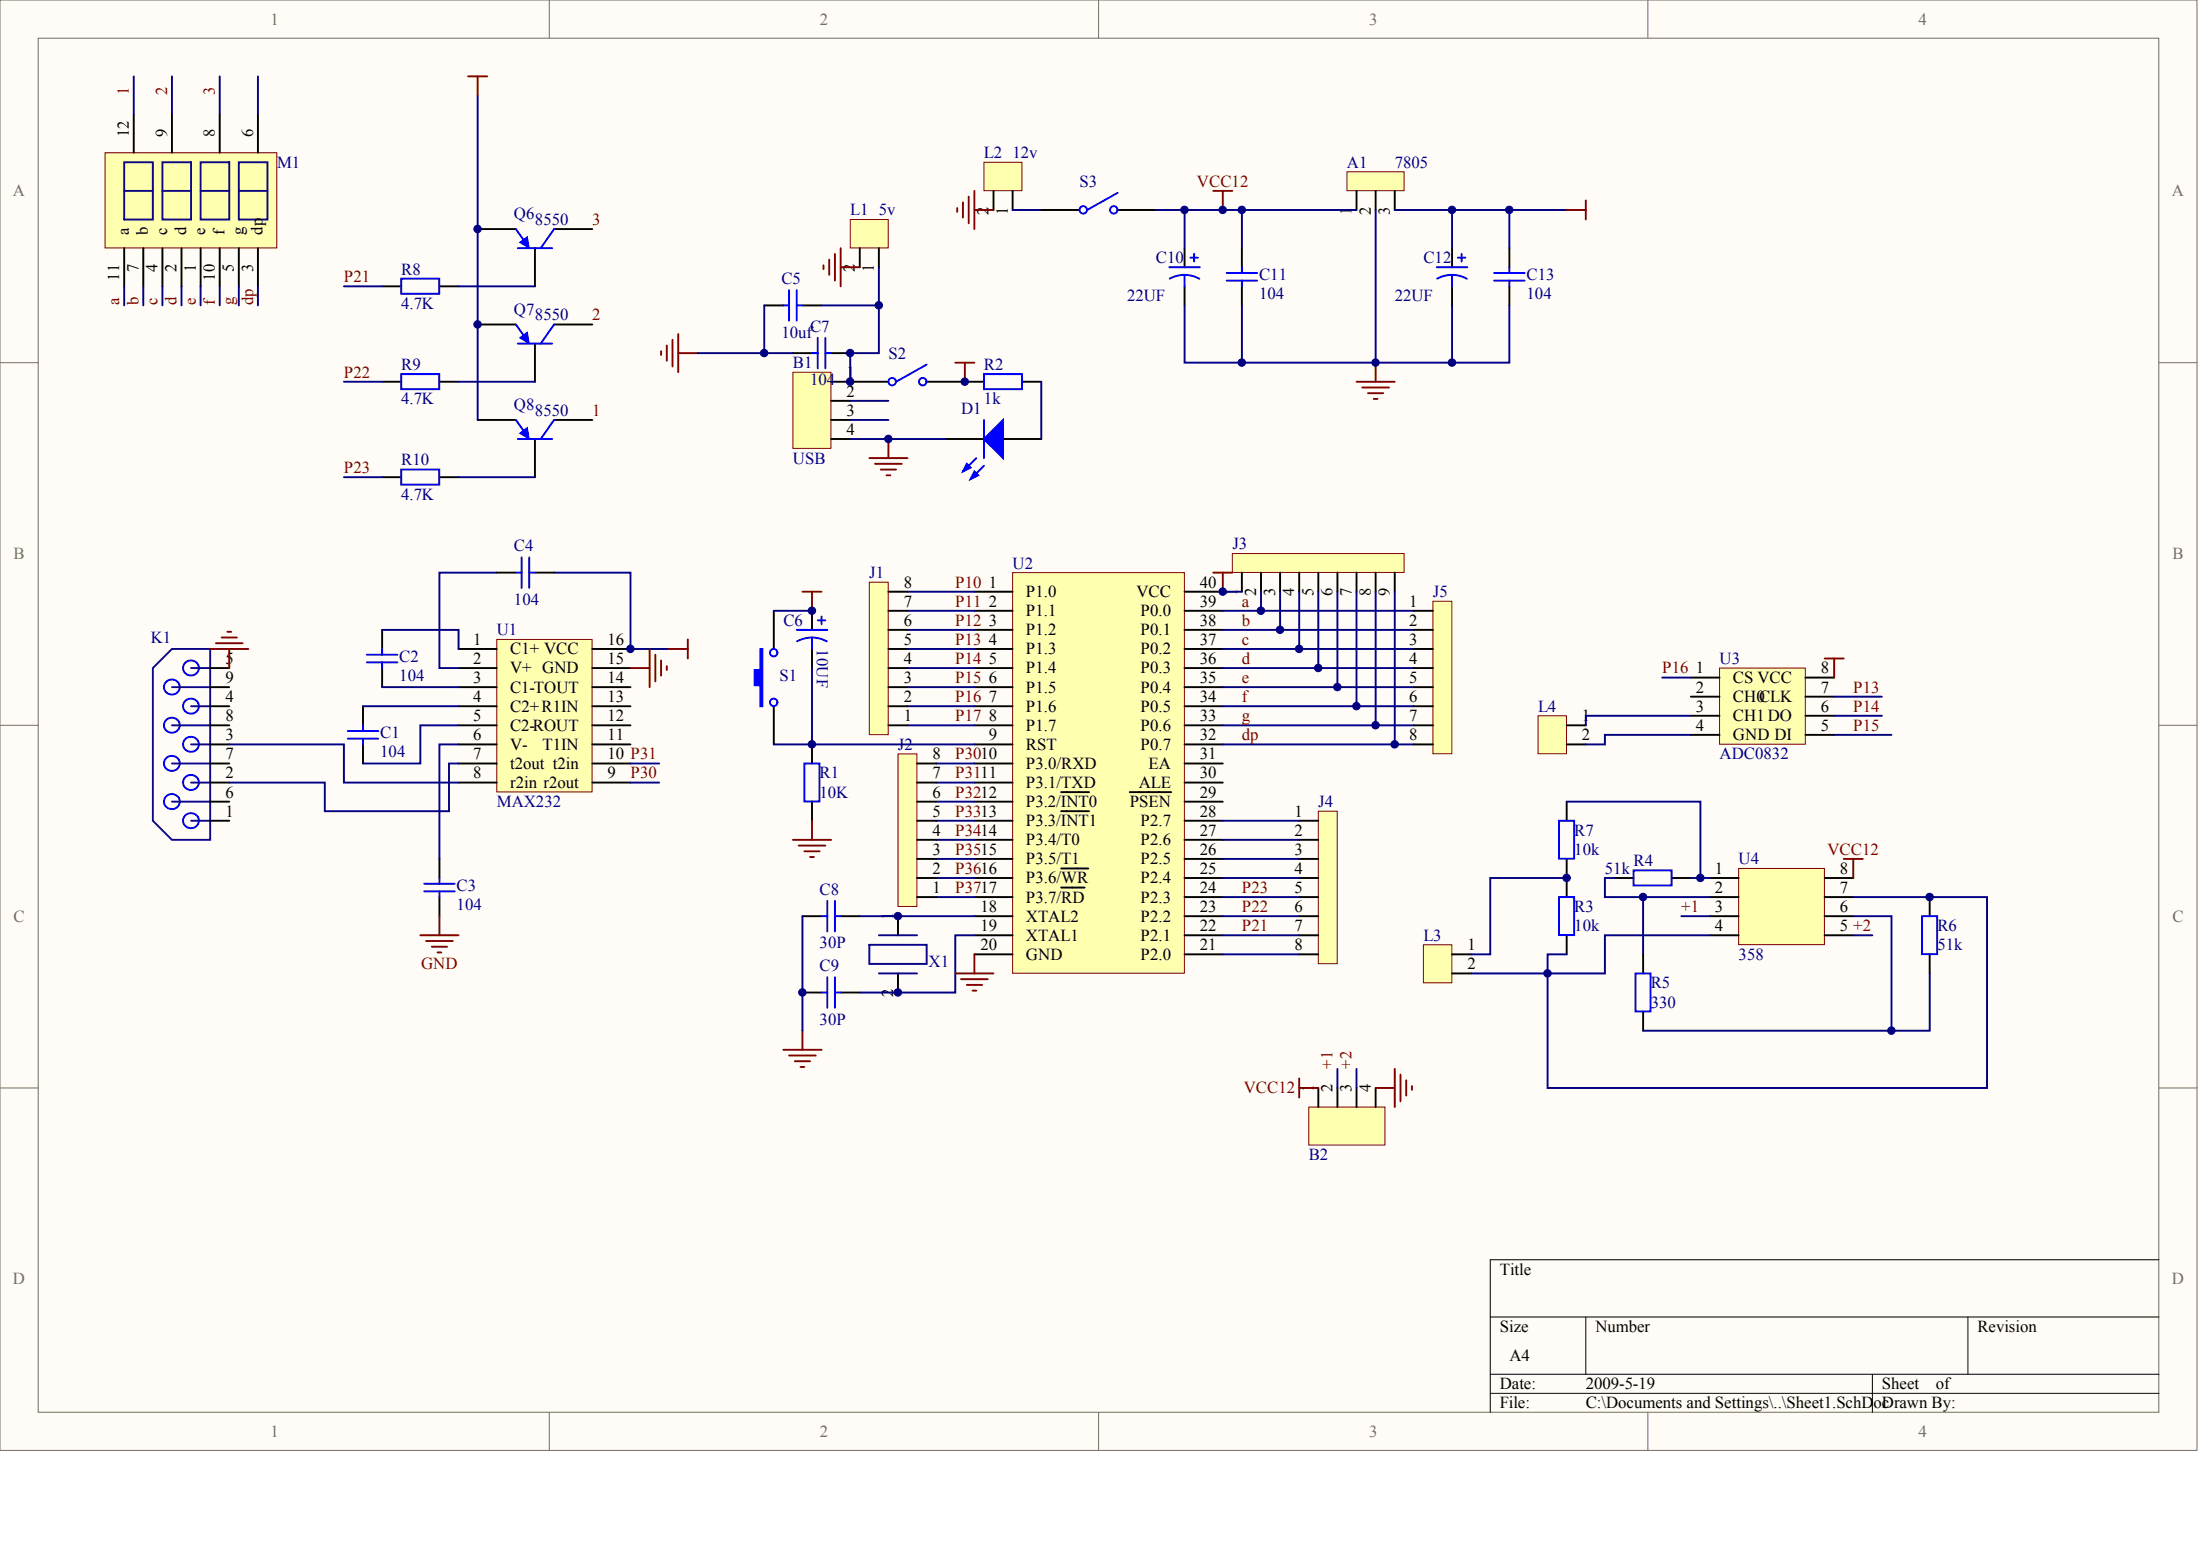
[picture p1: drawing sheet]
<svg xmlns="http://www.w3.org/2000/svg" width="840mm" height="594mm" viewBox="0 0 840 594" stroke-linecap="round" stroke-linejoin="round" font-family="sans-serif">
<g fill="#fffcf8" stroke="#716f64" stroke-width=".38">
<path d="M0 0h838.5v553.4h-838.5z"/>
<path d="M14.6 14.6h809.3v524.2h-809.3z"/>
</g>
<path d="M209.6 0v14.6M419.3 0v14.6M628.9 0v14.6M0 138.4h14.6M824 138.4h14.5M0 276.7h14.6M824 276.7h14.5M0 415.1h14.6M824 415.1h14.5M209.6 538.9v14.6M419.3 538.9v14.6M628.9 538.9v14.6" fill="none" stroke="#716f64" stroke-width=".38"/>
<path d="M824 480.7h-255.3v58.2M568.7 502.5h255.3M605.2 502.5v21.9M751 502.5v21.9M568.7 524.4h255.3M568.7 531.6h255.3M714.6 524.4v14.5" fill="none" stroke="#000" stroke-width=".38"/>
<path d="M75.6 253.5a3 3 0 0 0-4.8-.8 3 3 0 0 0 .6 4.8 3 3 0 0 0 4.4-2l-.2-1.8M68.3 275.4a3 3 0 0 0-4.8-.8 3 3 0 0 0 .6 4.8 3 3 0 0 0 4.4-2l-.2-1.9M68.3 260.8a3 3 0 0 0-4.8-.8 3 3 0 0 0 .6 4.8 3 3 0 0 0 4.4-2l-.2-1.8M75.6 268.1a3 3 0 0 0-4.8-.8 3 3 0 0 0 .6 4.8 3 3 0 0 0 4.4-2l-.2-1.9M68.3 290a3 3 0 0 0-4.8-.9 3 3 0 0 0 .6 4.9 3 3 0 0 0 4.4-2.1l-.2-1.8M75.6 282.7a3 3 0 0 0-4.8-.8 3 3 0 0 0 .6 4.8 3 3 0 0 0 4.4-2.1l-.2-1.8M75.6 297.2a3 3 0 0 0-4.8-.8 3 3 0 0 0 .6 4.8 3 3 0 0 0 4.4-2l-.2-1.8M68.3 304.5a3 3 0 0 0-4.8-.8 3 3 0 0 0 .6 4.8 3 3 0 0 0 4.4-2l-.2-1.8M75.6 311.8a3 3 0 0 0-4.8-.8 3 3 0 0 0 .6 4.8 3 3 0 0 0 4.4-2l-.2-1.9" fill="none" stroke="#00f" stroke-width=".73"/>
<path d="M58.3 254.9l7.3-7.3h14.6v72.8h-14.6l-7.3-7.2zM72.9 254.9h7.3M65.6 262.2h14.6M65.6 276.7h14.6M72.9 269.5h7.3M65.6 291.3h14.6M72.9 284h7.3M72.9 298.6h7.3M65.6 305.9h14.6M72.9 313.2h7.3" fill="none" stroke="#0c0087" stroke-width=".73"/>
<path d="M80.2 254.9h7.3M80.2 269.5h7.3M80.2 276.7h7.3M80.2 262.2h7.3M80.2 298.6h7.3M80.2 284h7.3M80.2 291.3h7.3M80.2 313.2h7.3M80.2 305.9h7.3" fill="none" stroke="#000" stroke-width=".73"/>
<path d="M189.6 244h36.4v58.2h-36.4z" fill="#ffffb0" stroke="#800000" stroke-width=".38"/>
<g fill="none" stroke="#000" stroke-width=".73">
<path d="M189.6 218.5h7.3M204.2 218.5h7.3M145.8 240.3v7.3M145.8 254.9v7.3M175 247.6h14.6M175 254.9h14.6M226 247.6h14.6M226 254.9h14.6M138.5 269.5v7.2M175 262.2h14.6M175 269.5h14.6M175 276.7h14.6"/>
<path d="M226 262.2h14.6M226 269.5h14.6M226 276.7h14.6M138.5 284v7.3M175 284h14.6M175 291.3h14.6M175 298.6h14.6M226 284h14.6M226 291.3h14.6M226 298.6h14.6M167.7 327.7v7.3M167.7 342.3v7.3"/>
</g>
<g fill="none" stroke="#00f" stroke-width=".73">
<path d="M196.9 218.5h2.2M199.1 212.7v11.6M202 212.7v11.6M202 218.5h2.2M140 252.7h11.7M140 249.8h11.7M145.8 247.6v2.2M145.8 252.7v2.2M132.7 278.9h11.7M138.5 276.7v2.2M132.7 281.8h11.7M138.5 281.8v2.2"/>
<path d="M161.9 337.2h11.6M167.7 335v2.2M161.9 340.1h11.6M167.7 340.1v2.2"/>
</g>
<path d="M189.6 218.5h-21.9v36.4h7.3M211.5 218.5h29.1v29.1h14.6M145.8 240.3h29.2v7.3M138.5 269.5h36.5M145.8 262.2h29.2M175 276.7h-14.6v14.6h-21.9M87.5 284h43.7v14.6h43.8M175 284h-7.3v43.7M175 291.3h-3.6v18.2h-47.4v-10.9h-36.5M240.6 291.3h11M240.6 298.6h11" fill="none" stroke="#000080" stroke-width=".73"/>
<g fill="none" stroke="#800000" stroke-width=".73">
<path d="M80.2 247.6h14.6M82.4 245.4h10.2M84.6 243.2h5.8M86.8 241.1h1.4M87.5 247.6v7.3M240.6 254.9h7.3M247.9 247.6v14.6M250.1 249.8v10.2M252.3 252v5.8M254.5 254.2v1.4M255.2 247.6h7.3M262.5 244v7.3"/>
<path d="M160.4 356.9h14.6M162.6 359h10.2M167.7 349.6v7.3M164.8 361.2h5.8M167 363.4h1.4"/>
</g>
<path d="M386.5 218.5h65.5v152.8h-65.5z" fill="#ffffb0" stroke="#800000" stroke-width=".38"/>
<g fill="none" stroke="#000" stroke-width=".73">
<path d="M295.3 233.1v14.5M309.9 233.1v7.2M371.9 225.8h14.6M371.9 233.1h14.6M452.1 225.8h14.6M452.1 233.1h14.6M309.9 247.6v7.3M371.9 240.3h14.6M371.9 247.6h14.6M371.9 254.9h14.6M452.1 240.3h14.6M452.1 247.6h14.6"/>
<path d="M452.1 254.9h14.6M295.3 269.5v14.5M371.9 262.2h14.6M371.9 269.5h14.6M371.9 276.7h14.6M452.1 262.2h14.6M452.1 269.5h14.6M452.1 276.7h14.6M309.9 284v7.3M371.9 284h14.6M371.9 291.3h14.6M371.9 298.6h14.6"/>
<path d="M452.1 284h14.6M452.1 291.3h14.6M452.1 298.6h14.6M309.9 305.9v7.3M371.9 305.9h14.6M371.9 313.2h14.6M405 302.2h10.6M405 309.5h10.6M431.2 302.2h15.8M452.1 305.9h14.6M452.1 313.2h14.6M371.9 320.4h14.6"/>
<path d="M371.9 327.7h14.6M371.9 335h14.6M405 331.4h10.3M405 338.7h8.9M452.1 320.4h14.6M452.1 327.7h14.6M452.1 335h14.6M306.2 349.6h7.3M320.8 349.6h7.3M342.7 349.6v7.3M371.9 342.3h14.6M371.9 349.6h14.6"/>
<path d="M371.9 356.9h14.6M452.1 342.3h14.6M452.1 349.6h14.6M452.1 356.9h14.6M306.2 378.7h7.3M320.8 378.7h7.3M342.7 371.4v7.3M371.9 364.1h14.6M452.1 364.1h14.6"/>
</g>
<path d="M335.4 356.9h14.6M331.8 360.5h21.8v7.3h-21.8zM335.4 371.4h14.6" fill="none" stroke="#0c0087" stroke-width=".73"/>
<g fill="none" stroke="#00f" stroke-width=".73">
<path d="M312.1 236.7h2.9M313.5 235.2v3M304.1 240.3h11.6M309.9 243.2a11.6 11.6 0 0 1 5.7 1.5M309.9 243.2a11.6 11.6 0 0 0-5.7 1.5M309.9 243.2v4.4M307 291.3h5.7v14.5h-5.7zM313.5 349.6h2.2M315.7 343.7v11.7M318.6 343.7v11.7M318.6 349.6h2.2M313.5 378.7h2.2"/>
<path d="M315.7 372.9v11.6M318.6 372.9v11.6M318.6 378.7h2.2"/>
<circle cx="295.3" cy="249" r="1.42"/>
<circle cx="295.3" cy="268" r="1.42"/>
</g>
<path d="M295.3 233.1h14.6M309.9 254.9v29.1h-14.6M306.2 349.6v43.7M328.1 349.6h43.8M371.9 356.9h-7.3v21.8h-36.5" fill="none" stroke="#000080" stroke-width=".73"/>
<g fill="none" stroke="#800000" stroke-width=".73">
<path d="M463 218.5h7.3M466.7 218.5v7.3M306.2 225.8h7.3M309.9 225.8v7.3M309.9 313.2v7.2M302.6 320.4h14.6M304.8 322.6h10.2M307 324.8h5.8M309.2 327h1.4M364.6 371.4h14.6M366.8 373.6h10.2M369 375.8h5.8"/>
<path d="M371.1 378h1.5M371.9 364.1v7.3M306.2 393.3v7.3M299 400.6h14.5M301.1 402.7h10.3M303.3 404.9h5.9M305.5 407.1h1.5"/>
</g>
<path d="M290.2 247.6h.7v21.9h-.7v-8h-2.2v-5.9h2.2z" fill-rule="evenodd" fill="#00f" stroke="#00f" stroke-width=".73"/>
<path d="M470.3 211.2h65.6v7.2h-65.6z" fill="#ffffb0" stroke="#800000" stroke-width=".38"/>
<path d="M474 218.5v7.3M481.2 218.5v7.3M488.5 218.5v7.3M495.8 218.5v7.3M503.1 218.5v7.3M510.4 218.5v7.3M517.7 218.5v7.3M525 218.5v7.3M532.3 218.5v7.3" fill="none" stroke="#000" stroke-width=".73"/>
<g fill="none" stroke="#000080" stroke-width=".73">
<path d="M346.4 233.1h25.5M346.4 225.8h25.5M466.7 233.1h72.9M346.4 240.3h25.5M346.4 247.6h25.5M346.4 254.9h25.5M466.7 240.3h72.9M466.7 247.6h72.9M466.7 254.9h72.9M346.4 262.2h25.5M346.4 269.5h25.5M346.4 276.7h25.5"/>
<path d="M466.7 262.2h72.9M466.7 269.5h72.9M466.7 276.7h72.9M357.3 291.3h14.6M357.3 298.6h14.6M466.7 284h72.9M357.3 305.9h14.6M357.3 313.2h14.6M357.3 320.4h14.6M357.3 327.7h14.6M357.3 335h14.6M357.3 342.3h14.6"/>
</g>
<path d="M546.9 229.4h7.2v58.2h-7.2z" fill="#ffffb0" stroke="#800000" stroke-width=".38"/>
<path d="M539.6 233.1h7.3M539.6 240.3h7.3M539.6 247.6h7.3M539.6 254.9h7.3M539.6 262.2h7.3M539.6 269.5h7.3M539.6 276.7h7.3M539.6 284h7.3" fill="none" stroke="#000" stroke-width=".73"/>
<path d="M466.7 225.8h7.3M481.2 225.8v7.3M488.5 225.8v14.5M495.8 225.8v21.8M503.1 225.8v29.1M510.4 225.8v36.4M517.7 225.8v43.7M525 225.8v50.9M532.3 225.8v58.2" fill="none" stroke="#000080" stroke-width=".73"/>
<path d="M503.1 309.5h7.2v58.2h-7.2z" fill="#ffffb0" stroke="#800000" stroke-width=".38"/>
<path d="M495.8 313.2h7.3M495.8 320.4h7.3M495.8 327.7h7.3M495.8 335h7.3M495.8 342.3h7.3M495.8 349.6h7.3M495.8 356.9h7.3M495.8 364.1h7.3" fill="none" stroke="#000" stroke-width=".73"/>
<path d="M331.8 222.1h7.2v58.2h-7.2z" fill="#ffffb0" stroke="#800000" stroke-width=".38"/>
<path d="M339.1 233.1h7.3M339.1 225.8h7.3M339.1 254.9h7.3M339.1 247.6h7.3M339.1 240.3h7.3M339.1 276.7h7.3M339.1 269.5h7.3M339.1 262.2h7.3" fill="none" stroke="#000" stroke-width=".73"/>
<path d="M342.7 287.7h7.2v58.2h-7.2z" fill="#ffffb0" stroke="#800000" stroke-width=".38"/>
<path d="M350 298.6h7.3M350 291.3h7.3M350 313.2h7.3M350 305.9h7.3M350 335h7.3M350 327.7h7.3M350 320.4h7.3M350 342.3h7.3" fill="none" stroke="#000" stroke-width=".73"/>
<path d="M309.9 284h62M466.7 313.2h29.1M466.7 335h29.1M466.7 327.7h29.1M466.7 320.4h29.1M466.7 356.9h29.1M466.7 349.6h29.1M466.7 342.3h29.1M466.7 364.1h29.1" fill="none" stroke="#000080" stroke-width=".73"/>
<path d="M302.6 142h14.5v29.1h-14.5z" fill="#ffffb0" stroke="#800000" stroke-width=".38"/>
<path d="M302.6 134.7h7.3M317.2 134.7h7.3M317.2 145.7h21.9M317.2 152.9h7.3M353.6 145.7h21.9M390.1 145.7h7.3M317.2 160.2h7.3M317.2 167.5h7.3M360.9 167.5h14.6M382.8 167.5h14.6" fill="none" stroke="#000" stroke-width=".73"/>
<g fill="#00f" stroke="#00f" stroke-width=".73">
<path d="M375.5 167.5l7.3-7.3v14.6z"/>
<path d="M369 177l1.4 1.4-2.9 1.5z"/>
<path d="M371.9 179.9l1.4 1.4-2.9 1.5z"/>
</g>
<g fill="none" stroke="#00f" stroke-width=".73">
<path d="M309.9 134.7h2.2M312.1 128.9v11.7M315 128.9v11.7M315 134.7h2.2M353.6 139.1l-11.6 6.6M375.5 142.7h14.5v5.8h-14.5zM372.6 174.8l-5.1 5.1M375.5 177.7l-5.1 5.1M375.5 160.2v14.6"/>
<circle cx="340.5" cy="145.6" r="1.42"/>
<circle cx="352.2" cy="145.6" r="1.42"/>
</g>
<path d="M324.5 152.9h14.6M397.4 145.7v21.8M324.5 167.5h36.4M324.5 160.2h14.6" fill="none" stroke="#000080" stroke-width=".73"/>
<path d="M252.3 134v1.5M254.5 131.8v5.9M256.7 129.6v10.2M258.9 127.5v14.5M258.9 134.7h7.2M364.6 138.4h7.3M368.2 138.4v7.3M331.8 174.8h14.6M334 177h10.2M336.1 179.2h5.9M339.1 167.5v7.3M338.3 181.3h1.5" fill="none" stroke="#800000" stroke-width=".73"/>
<path d="M324.5 83.8h14.5v10.8h-14.5z" fill="#ffffb0" stroke="#800000" stroke-width=".38"/>
<path d="M328.1 94.7v7.3M335.4 94.7v7.3M291.7 116.5h7.3M306.2 116.5h7.3" fill="none" stroke="#000" stroke-width=".73"/>
<path d="M291.7 116.5v18.2M313.5 116.5h21.9M335.4 102v32.7h-10.9v11M266.1 134.7h36.5" fill="none" stroke="#000080" stroke-width=".73"/>
<path d="M316.5 99.1v5.8M318.6 96.9v10.2M320.8 94.7v14.5M314.3 101.2v1.5M320.8 102h7.3" fill="none" stroke="#800000" stroke-width=".73"/>
<path d="M299 116.5h2.1M301.1 110.7v11.7M304.1 110.7v11.7M304.1 116.5h2.1" fill="none" stroke="#00f" stroke-width=".73"/>
<path d="M656.2 254.9h32.8v29.1h-32.8z" fill="#ffffb0" stroke="#800000" stroke-width=".38"/>
<path d="M645.3 258.5h10.9M689.1 258.5h10.9M645.3 265.8h10.9M645.3 273.1h10.9M689.1 265.8h10.9M689.1 273.1h10.9M645.3 280.4h10.9M689.1 280.4h10.9" fill="none" stroke="#000" stroke-width=".73"/>
<path d="M696.4 251.3h7.2M700 251.3v7.2" fill="none" stroke="#800000" stroke-width=".73"/>
<path d="M634.4 258.5h10.9M700 273.1h18.2M700 265.8h18.2M700 280.4h21.9" fill="none" stroke="#000080" stroke-width=".73"/>
<path d="M663.5 331.4h32.8v29h-32.8z" fill="#ffffb0" stroke="#800000" stroke-width=".38"/>
<g fill="none" stroke="#000" stroke-width=".73">
<path d="M597.9 335v7.3M616.1 335h7.3M638 335h7.3M652.6 335h10.9M696.4 335h10.9M597.9 356.9v7.2M652.6 342.3h10.9M652.6 349.6h10.9M652.6 356.9h10.9M696.4 342.3h10.9M696.4 349.6h10.9M696.4 356.9h10.9"/>
<path d="M736.5 342.3v7.3M627.1 364.1v7.3M736.5 364.1v7.3M627.1 386v7.3"/>
</g>
<path d="M703.6 327.7h7.3M707.3 327.7v7.3" fill="none" stroke="#800000" stroke-width=".73"/>
<path d="M623.4 332.1h14.5v5.7h-14.5zM595 342.3h5.8v14.5h-5.8zM733.5 349.6h5.8v14.5h-5.8zM624.2 371.4h5.7v14.5h-5.7z" fill="none" stroke="#00f" stroke-width=".73"/>
<path d="M641.7 349.6h10.9M652.6 342.3h-25.5v21.8M707.3 349.6h14.6v43.7h-94.8M707.3 356.9h7.3M736.5 371.4v21.9h-14.6" fill="none" stroke="#000080" stroke-width=".73"/>
<path d="M499.5 422.4h29.1v14.5h-29.1z" fill="#ffffb0" stroke="#800000" stroke-width=".38"/>
<path d="M503.1 415.1v7.3M510.4 415.1v7.3M517.7 415.1v7.3M525 415.1v7.3" fill="none" stroke="#000" stroke-width=".73"/>
<path d="M495.8 411.5v7.3M495.8 415.1h7.3M525 415.1h7.3M532.3 407.8v14.6M534.5 410v10.2M536.7 412.2v5.8M538.9 414.4v1.4" fill="none" stroke="#800000" stroke-width=".73"/>
<path d="M510.4 407.8v7.3M517.7 407.8v7.3" fill="none" stroke="#000080" stroke-width=".73"/>
<path d="M514.1 65.6h21.8v7.2h-21.8z" fill="#ffffb0" stroke="#800000" stroke-width=".38"/>
<path d="M517.7 72.8v7.3M525 72.8v7.3M532.3 72.8v7.3" fill="none" stroke="#000" stroke-width=".73"/>
<path d="M463 72.8h7.3M466.7 72.8v7.3" fill="none" stroke="#800000" stroke-width=".73"/>
<path d="M375.5 61.9h14.5v10.9h-14.5z" fill="#ffffb0" stroke="#800000" stroke-width=".38"/>
<g fill="none" stroke="#000" stroke-width=".73">
<path d="M379.2 72.8v7.3M386.5 72.8v7.3M397.4 80.1h14.6M426.6 80.1h14.5M452.1 94.7v7.3M474 94.7v7.3M554.2 94.7v7.3M576 94.7v7.3M452.1 109.2v7.3M474 109.2v7.3M554.2 109.2v7.3M576 109.2v7.3"/>
<path d="M597.9 305.9v7.3M597.9 327.7v7.3"/>
</g>
<g fill="none" stroke="#000080" stroke-width=".73">
<path d="M386.5 80.1h10.9M441.1 80.1h76.6M452.1 80.1v14.6M474 80.1v14.6M525 80.1v58.3h-72.9v-21.9M532.3 80.1h65.6M554.2 80.1v14.6M576 80.1v14.6M474 116.5v21.9M554.2 116.5v21.9h-29.2M576 116.5v21.9h-21.8M597.9 305.9h51.1v29.1"/>
<path d="M616.1 335h-3.6v7.3h14.6M645.3 335h7.3"/>
</g>
<path d="M365.3 79.4v1.4M367.5 77.2v5.8M369.7 75v10.2M371.9 72.8v14.6M605.2 76.5v7.3M371.9 80.1h7.3M597.9 80.1h7.3M525 138.4v7.3M517.7 145.7h14.6M519.9 147.8h10.2M522.1 150h5.8M524.3 152.2h1.4" fill="none" stroke="#800000" stroke-width=".73"/>
<g fill="none" stroke="#00f" stroke-width=".73">
<path d="M426.6 73.6l-11.7 6.5M454.3 98.3h2.9M455.7 96.9v2.9M556.4 98.3h2.9M557.8 96.9v2.9M446.2 102h11.7M452.1 104.9a11.6 11.6 0 0 1 5.6 1.5M452.1 104.9a11.6 11.6 0 0 0-5.7 1.4M452.1 104.9v4.3M468.1 104.2h11.7M468.1 107.1h11.7M474 102v2.2"/>
<path d="M474 107.1v2.1M548.3 102h11.7M554.2 104.9a11.6 11.6 0 0 1 5.6 1.5M554.2 104.9a11.6 11.6 0 0 0-5.7 1.4M554.2 104.9v4.3M570.2 104.2h11.7M570.2 107.1h11.7M576 102v2.2M576 107.1v2.1M595 313.2h5.8v14.5h-5.8z"/>
<circle cx="413.4" cy="80.1" r="1.42"/>
<circle cx="425.1" cy="80.1" r="1.42"/>
</g>
<path d="M40.1 58.3h65.6v36.3h-65.6z" fill="#ffffb0" stroke="#800000" stroke-width=".38"/>
<path d="M47.4 61.9h10.9v21.9h-10.9zM47.4 72.8h10.9M62 61.9h10.9v21.9h-10.9zM62 72.8h10.9M76.6 61.9h10.9v21.9h-10.9zM76.6 72.8h10.9M91.1 61.9h11v21.9h-11zM91.1 72.8h11" fill="none" stroke="#0c0087" stroke-width=".73"/>
<g fill="none" stroke="#000" stroke-width=".73">
<path d="M51 43.7v14.6M65.6 43.7v14.6M83.9 43.7v14.6M98.4 43.7v14.6M47.4 94.7v14.5M54.7 94.7v14.5M62 94.7v14.5M69.3 94.7v14.5M76.6 94.7v14.5M83.9 94.7v14.5M91.1 94.7v14.5M98.4 94.7v14.5"/>
<path d="M182.3 87.4h14.6M204.2 94.7v14.5M211.5 87.4h14.5M145.8 109.2h7.3M167.7 109.2h7.3M182.3 123.8h14.6M204.2 131.1v14.6M211.5 123.8h14.5M145.8 145.7h7.3M167.7 145.7h7.3M182.3 160.2h14.6M204.2 167.5v14.6"/>
<path d="M211.5 160.2h14.5M145.8 182.1h7.3M167.7 182.1h7.3"/>
</g>
<g fill="none" stroke="#000080" stroke-width=".73">
<path d="M51 29.1v14.6M65.6 29.1v14.6M83.9 29.1v14.6M98.4 29.1v14.6M47.4 109.2v7.3M54.7 109.2v7.3M62 109.2v7.3M69.3 109.2v7.3M76.6 109.2v7.3M83.9 109.2v7.3M91.1 109.2v7.3M98.4 109.2v7.3"/>
<path d="M131.2 109.2h14.6M175 109.2h29.2M131.2 145.7h14.6M175 145.7h29.2M131.2 182.1h14.6M175 182.1h29.2"/>
</g>
<path d="M196.9 87.4l3.6 5.1M197.6 94.7h13.1M211.5 87.4l-5.1 7.3M153.1 106.3h14.5v5.8h-14.5zM196.9 123.8l3.6 5.1M197.6 131.1h13.1M211.5 123.8l-5.1 7.3M153.1 142.7h14.5v5.8h-14.5zM153.1 179.2h14.5v5.7h-14.5zM196.9 160.2l3.6 5.1M197.6 167.5h13.1M211.5 160.2l-5.1 7.3" fill="none" stroke="#00f" stroke-width=".73"/>
<g fill="#00f" stroke="#00f" stroke-width=".38">
<path d="M198.3 92.5l2.9-2.2 .8 4.4z"/>
<path d="M198.3 128.9l2.9-2.2 .8 4.4z"/>
<path d="M198.3 165.3l2.9-2.2 .8 4.4z"/>
</g>
<path d="M543.2 360.5h10.9v14.5h-10.9z" fill="#ffffb0" stroke="#800000" stroke-width=".38"/>
<path d="M554.2 364.1h7.3M554.2 371.4h7.3" fill="none" stroke="#000" stroke-width=".73"/>
<path d="M597.9 335h-29.2v29.1h-7.2M707.3 342.3h51v72.8h-167.7v-43.7h21.9v-14.5h40.1M597.9 364.1h-7.3v7.3h-29.1" fill="none" stroke="#000080" stroke-width=".73"/>
<path d="M587 273.1h10.8v14.5h-10.8z" fill="#ffffb0" stroke="#800000" stroke-width=".38"/>
<path d="M597.9 276.7h7.3M597.9 284h7.3" fill="none" stroke="#000" stroke-width=".73"/>
<path d="M182.3 36.4v123.8M645.3 273.1h-40.1v3.6M645.3 280.4h-32.8v3.6h-7.3" fill="none" stroke="#000080" stroke-width=".73"/>
<path d="M178.6 29.1h7.3M182.3 29.1v7.3" fill="none" stroke="#800000" stroke-width=".73"/>
<g fill="#000080" stroke="#000080" stroke-width=".38">
<circle cx="182.3" cy="123.8" r="1.42"/>
<circle cx="182.3" cy="87.4" r="1.42"/>
<circle cx="240.6" cy="247.6" r="1.42"/>
<circle cx="291.6" cy="134.7" r="1.42"/>
<circle cx="306.2" cy="378.7" r="1.42"/>
<circle cx="309.9" cy="284" r="1.42"/>
<circle cx="309.9" cy="233" r="1.42"/>
<circle cx="324.4" cy="145.6" r="1.42"/>
<circle cx="324.4" cy="134.7" r="1.42"/>
<circle cx="335.4" cy="116.5" r="1.42"/>
<circle cx="339" cy="167.5" r="1.42"/>
<circle cx="342.7" cy="378.7" r="1.42"/>
<circle cx="342.7" cy="349.5" r="1.42"/>
<circle cx="368.2" cy="145.6" r="1.42"/>
<circle cx="452" cy="80.1" r="1.42"/>
<circle cx="466.6" cy="225.7" r="1.42"/>
<circle cx="466.6" cy="80.1" r="1.42"/>
<circle cx="473.9" cy="138.3" r="1.42"/>
<circle cx="473.9" cy="80.1" r="1.42"/>
<circle cx="481.2" cy="233" r="1.42"/>
<circle cx="488.5" cy="240.3" r="1.42"/>
<circle cx="495.8" cy="247.6" r="1.42"/>
<circle cx="503.1" cy="254.9" r="1.42"/>
<circle cx="510.4" cy="262.1" r="1.42"/>
<circle cx="517.7" cy="269.4" r="1.42"/>
<circle cx="525" cy="276.7" r="1.42"/>
<circle cx="525" cy="138.3" r="1.42"/>
<circle cx="532.3" cy="284" r="1.42"/>
<circle cx="554.1" cy="138.3" r="1.42"/>
<circle cx="554.1" cy="80.1" r="1.42"/>
<circle cx="576" cy="80.1" r="1.42"/>
<circle cx="590.6" cy="371.4" r="1.42"/>
<circle cx="597.9" cy="335" r="1.42"/>
<circle cx="627" cy="342.3" r="1.42"/>
<circle cx="648.9" cy="335" r="1.42"/>
<circle cx="721.8" cy="393.2" r="1.42"/>
<circle cx="736.4" cy="342.3" r="1.42"/>
</g>
<g font-size="6.4" fill="#716f64">
<text x="103.2" y="9.4">1</text>
<text x="312.9" y="9.4">2</text>
<text x="522.5" y="9.4">3</text>
<text x="732.2" y="9.4">4</text>
<text x="5" y="74.9">A</text>
<text x="828.9" y="74.9">A</text>
<text x="5.2" y="213.3">B</text>
<text x="829.1" y="213.3">B</text>
<text x="5.2" y="351.6">C</text>
<text x="829.1" y="351.6">C</text>
<text x="5" y="490">D</text>
<text x="828.9" y="490">D</text>
<text x="103.2" y="548.3">1</text>
<text x="312.9" y="548.3">2</text>
<text x="522.5" y="548.3">3</text>
<text x="732.2" y="548.3">4</text>
</g>
<g font-size="6.4" fill="#000080">
<text x="105.7" y="64">M1</text>
<text x="375.5" y="60.3">L2</text>
<text x="386.5" y="60.3">12v</text>
<text x="514.1" y="64">A1</text>
<text x="532.3" y="64">7805</text>
<text x="412" y="71.3">S3</text>
<text x="196.1" y="83.6">Q6</text>
<text x="324.5" y="82.2">L1</text>
<text x="335.4" y="82.2">5v</text>
<text x="204.2" y="85.8">8550</text>
<text x="441.1" y="100.4">C10</text>
<text x="543.2" y="100.4">C12</text>
<text x="153.1" y="104.8">R8</text>
<text x="480.5" y="106.9">C11</text>
<text x="582.6" y="106.9">C13</text>
<text x="298.2" y="108.4">C5</text>
<text x="153.1" y="117.9">4.7K</text>
<text x="430.2" y="115">22UF</text>
<text x="480.5" y="114.2">104</text>
<text x="532.3" y="115">22UF</text>
<text x="582.6" y="114.2">104</text>
<text x="196.1" y="120.1">Q7</text>
<text x="204.2" y="122.2">8550</text>
<text x="298.2" y="128.8">10uf</text>
<text x="309.2" y="126.6">C7</text>
<text x="339.1" y="136.8">S2</text>
<text x="153.1" y="141.2">R9</text>
<text x="302.6" y="140.4">B1</text>
<text x="375.5" y="141.2">R2</text>
<text x="309.2" y="147">104</text>
<text x="153.1" y="154.3">4.7K</text>
<text x="375.5" y="154.3">1k</text>
<text x="196.1" y="156.5">Q8</text>
<text x="204.2" y="158.7">8550</text>
<text x="366.8" y="157.9">D1</text>
<text x="153.1" y="177.6">R10</text>
<text x="302.6" y="176.9">USB</text>
<text x="153.1" y="190.7">4.7K</text>
<text x="470.3" y="209.6">J3</text>
<text x="196.1" y="210.4">C4</text>
<text x="331.8" y="220.6">J1</text>
<text x="386.5" y="216.9">U2</text>
<text x="546.9" y="227.8">J5</text>
<text x="196.1" y="230.8">104</text>
<text x="299" y="238.8">C6</text>
<text x="57.6" y="245.3">K1</text>
<text x="189.6" y="242.4">U1</text>
<text x="152.4" y="252.6">C2</text>
<text x="656.2" y="253.3">U3</text>
<text x="152.4" y="259.9">104</text>
<text x="297.5" y="259.9">S1</text>
<text x="587" y="271.5">L4</text>
<text x="145.1" y="281.7">C1</text>
<text x="342.7" y="286.1">J2</text>
<text x="145.1" y="289">104</text>
<text x="656.2" y="289.7">ADC0832</text>
<text x="312.8" y="297">R1</text>
<text x="312.8" y="304.3">10K</text>
<text x="189.6" y="307.9">MAX232</text>
<text x="503.1" y="307.9">J4</text>
<text x="600.8" y="318.9">R7</text>
<text x="600.8" y="326.2">10k</text>
<text x="663.5" y="329.8">U4</text>
<text x="612.5" y="333.4">51k</text>
<text x="623.4" y="330.5">R4</text>
<text x="174.3" y="340">C3</text>
<text x="312.8" y="341.4">C8</text>
<text x="174.3" y="347.3">104</text>
<text x="600.8" y="348">R3</text>
<text x="543.2" y="358.9">L3</text>
<text x="600.8" y="355.3">10k</text>
<text x="739.4" y="355.3">R6</text>
<text x="312.8" y="361.8">30P</text>
<text x="739.4" y="362.6">51k</text>
<text x="312.8" y="370.6">C9</text>
<text x="354.4" y="369.1">X1</text>
<text x="663.5" y="366.2">358</text>
<text x="630" y="377.1">R5</text>
<text x="630" y="384.4">330</text>
<text x="312.8" y="391">30P</text>
<text x="499.5" y="442.7">B2</text>
</g>
<g font-size="6.4" fill="#800000">
<text x="456.8" y="71.3">VCC12</text>
<text x="226" y="85.8">3</text>
<text x="131.2" y="107.7">P21</text>
<text x="226" y="122.2">2</text>
<text x="131.2" y="144.1">P22</text>
<text x="226" y="158.7">1</text>
<text x="131.2" y="180.5">P23</text>
<text x="364.6" y="224.2">P10</text>
<text x="364.6" y="231.5">P11</text>
<text x="474" y="231.5">a</text>
<text x="364.6" y="238.8">P12</text>
<text x="474" y="238.8">b</text>
<text x="364.6" y="246">P13</text>
<text x="474" y="246">c</text>
<text x="364.6" y="253.3">P14</text>
<text x="474" y="253.3">d</text>
<text x="634.4" y="257">P16</text>
<text x="364.6" y="260.6">P15</text>
<text x="474" y="260.6">e</text>
<text x="364.6" y="267.9">P16</text>
<text x="474" y="267.9">f</text>
<text x="707.3" y="264.3">P13</text>
<text x="364.6" y="275.2">P17</text>
<text x="474" y="275.2">g</text>
<text x="707.3" y="271.5">P14</text>
<text x="707.3" y="278.8">P15</text>
<text x="474" y="282.5">dp</text>
<text x="364.6" y="289.7">P3010</text>
<text x="240.6" y="297">P30</text>
<text x="364.6" y="297">P3111</text>
<text x="364.6" y="304.3">P3212</text>
<text x="364.6" y="311.6">P3313</text>
<text x="364.6" y="318.9">P3414</text>
<text x="364.6" y="326.2">P3515</text>
<text x="697.4" y="326.2">VCC12</text>
<text x="364.6" y="333.4">P3616</text>
<text x="364.6" y="340.7">P3717</text>
<text x="474" y="340.7">P23</text>
<text x="474" y="348">P22</text>
<text x="641.7" y="348">+1</text>
<text x="474" y="355.3">P21</text>
<text x="160.7" y="369.8">GND</text>
<text x="474.7" y="417.2">VCC12</text>
</g>
<g font-size="6.4">
<text x="323" y="144.1">1</text>
<text x="323" y="151.4">2</text>
<text x="323" y="158.7">3</text>
<text x="323" y="165.9">4</text>
<text x="344.9" y="224.2">8</text>
<text x="377.4" y="224.2">1</text>
<text x="391.6" y="227.8">P1.0</text>
<text x="433.7" y="227.8">VCC</text>
<text x="457.9" y="224.2">40</text>
<text x="344.9" y="231.5">7</text>
<text x="377.4" y="231.5">2</text>
<text x="457.9" y="231.5">39</text>
<text x="537.8" y="231.5">1</text>
<text x="344.9" y="238.8">6</text>
<text x="377.4" y="238.8">3</text>
<text x="391.6" y="235.1">P1.1</text>
<text x="435.3" y="235.1">P0.0</text>
<text x="457.9" y="238.8">38</text>
<text x="537.8" y="238.8">2</text>
<text x="391.6" y="242.4">P1.2</text>
<text x="435.3" y="242.4">P0.1</text>
<text x="180.5" y="246">1</text>
<text x="194.7" y="249.7">C1+ VCC</text>
<text x="231.9" y="246">16</text>
<text x="344.9" y="246">5</text>
<text x="377.4" y="246">4</text>
<text x="391.6" y="249.7">P1.3</text>
<text x="435.3" y="249.7">P0.2</text>
<text x="457.9" y="246">37</text>
<text x="537.8" y="246">3</text>
<text x="86" y="253.3">5</text>
<text x="180.5" y="253.3">2</text>
<text x="194.7" y="257">V+ GND</text>
<text x="231.9" y="253.3">15</text>
<text x="344.9" y="253.3">4</text>
<text x="377.4" y="253.3">5</text>
<text x="391.6" y="257">P1.4</text>
<text x="435.3" y="257">P0.3</text>
<text x="457.9" y="253.3">36</text>
<text x="537.8" y="253.3">4</text>
<text x="647.2" y="257">1</text>
<text x="694.9" y="257">8</text>
<text x="86" y="260.6">9</text>
<text x="180.5" y="260.6">3</text>
<text x="231.9" y="260.6">14</text>
<text x="344.9" y="260.6">3</text>
<text x="377.4" y="260.6">6</text>
<text x="457.9" y="260.6">35</text>
<text x="537.8" y="260.6">5</text>
<text x="661.4" y="260.6">CS VCC</text>
<text x="86" y="267.9">4</text>
<text x="180.5" y="267.9">4</text>
<text x="194.7" y="264.3">C1-TOUT</text>
<text x="231.9" y="267.9">13</text>
<text x="344.9" y="267.9">2</text>
<text x="377.4" y="267.9">7</text>
<text x="391.6" y="264.3">P1.5</text>
<text x="435.3" y="264.3">P0.4</text>
<text x="457.9" y="267.9">34</text>
<text x="537.8" y="267.9">6</text>
<text x="647.2" y="264.3">2</text>
<text x="661.4" y="267.9">CH0CLK</text>
<text x="694.9" y="264.3">7</text>
<text x="86" y="275.2">8</text>
<text x="180.5" y="275.2">5</text>
<text x="194.7" y="271.5">C2+R1IN</text>
<text x="231.9" y="275.2">12</text>
<text x="344.9" y="275.2">1</text>
<text x="377.4" y="275.2">8</text>
<text x="391.6" y="271.5">P1.6</text>
<text x="435.3" y="271.5">P0.5</text>
<text x="457.9" y="275.2">33</text>
<text x="537.8" y="275.2">7</text>
<text x="603.7" y="275.2">1</text>
<text x="647.2" y="271.5">3</text>
<text x="661.4" y="275.2">CH1 DO</text>
<text x="694.9" y="271.5">6</text>
<text x="194.7" y="278.8">C2-ROUT</text>
<text x="391.6" y="278.8">P1.7</text>
<text x="435.3" y="278.8">P0.6</text>
<text x="647.2" y="278.8">4</text>
<text x="694.9" y="278.8">5</text>
<text x="86" y="282.5">3</text>
<text x="180.5" y="282.5">6</text>
<text x="194.7" y="286.1">V-</text>
<text x="207.1" y="286.1">T1IN</text>
<text x="231.9" y="282.5">11</text>
<text x="377.4" y="282.5">9</text>
<text x="391.6" y="286.1">RST</text>
<text x="435.3" y="286.1">P0.7</text>
<text x="457.9" y="282.5">32</text>
<text x="537.8" y="282.5">8</text>
<text x="603.7" y="282.5">2</text>
<text x="661.4" y="282.5">GND DI</text>
<text x="86" y="289.7">7</text>
<text x="180.5" y="289.7">7</text>
<text x="194.7" y="293.4">t2out t2in</text>
<text x="231.9" y="289.7">10 P31</text>
<text x="355.8" y="289.7">8</text>
<text x="391.6" y="293.4">P3.0/RXD</text>
<text x="438.4" y="293.4">EA</text>
<text x="457.9" y="289.7">31</text>
<text x="86" y="297">2</text>
<text x="180.5" y="297">8</text>
<text x="231.9" y="297">9</text>
<text x="355.8" y="297">7</text>
<text x="457.9" y="297">30</text>
<text x="86" y="304.3">6</text>
<text x="194.7" y="300.7">r2in r2out</text>
<text x="355.8" y="304.3">6</text>
<text x="391.6" y="300.7">P3.1/TXD</text>
<text x="434.6" y="300.7">ALE</text>
<text x="457.9" y="304.3">29</text>
<text x="86" y="311.6">1</text>
<text x="355.8" y="311.6">5</text>
<text x="391.6" y="307.9">P3.2/INT0</text>
<text x="431.2" y="307.9">PSEN</text>
<text x="457.9" y="311.6">28</text>
<text x="494.1" y="311.6">1</text>
<text x="391.6" y="315.2">P3.3/INT1</text>
<text x="435.3" y="315.2">P2.7</text>
<text x="355.8" y="318.9">4</text>
<text x="391.6" y="322.5">P3.4/T0</text>
<text x="435.3" y="322.5">P2.6</text>
<text x="457.9" y="318.9">27</text>
<text x="494.1" y="318.9">2</text>
<text x="355.8" y="326.2">3</text>
<text x="391.6" y="329.8">P3.5/T1</text>
<text x="435.3" y="329.8">P2.5</text>
<text x="457.9" y="326.2">26</text>
<text x="494.1" y="326.2">3</text>
<text x="355.8" y="333.4">2</text>
<text x="457.9" y="333.4">25</text>
<text x="494.1" y="333.4">4</text>
<text x="654.5" y="333.4">1</text>
<text x="702.2" y="333.4">8</text>
<text x="355.8" y="340.7">1</text>
<text x="391.6" y="337.1">P3.6/WR</text>
<text x="435.3" y="337.1">P2.4</text>
<text x="457.9" y="340.7">24</text>
<text x="494.1" y="340.7">5</text>
<text x="654.5" y="340.7">2</text>
<text x="702.2" y="340.7">7</text>
<text x="391.6" y="344.4">P3.7/RD</text>
<text x="435.3" y="344.4">P2.3</text>
<text x="374.2" y="348">18</text>
<text x="391.6" y="351.6">XTAL2</text>
<text x="435.3" y="351.6">P2.2</text>
<text x="457.9" y="348">23</text>
<text x="494.1" y="348">6</text>
<text x="654.5" y="348">3</text>
<text x="702.2" y="348">6</text>
<text x="374.2" y="355.3">19</text>
<text x="391.6" y="358.9">XTAL1</text>
<text x="435.3" y="358.9">P2.1</text>
<text x="457.9" y="355.3">22</text>
<text x="494.1" y="355.3">7</text>
<text x="654.5" y="355.3">4</text>
<text x="702.2" y="355.3">5 +2</text>
<text x="374.2" y="362.6">20</text>
<text x="457.9" y="362.6">21</text>
<text x="494.1" y="362.6">8</text>
<text x="560" y="362.6">1</text>
<text x="391.6" y="366.2">GND</text>
<text x="435.3" y="366.2">P2.0</text>
<text x="560" y="369.8">2</text>
<text x="572.4" y="486.4">Title</text>
<text x="572.4" y="508.2">Size</text>
<text x="608.9" y="508.2">Number</text>
<text x="754.7" y="508.2">Revision</text>
<text x="576" y="519.1">A4</text>
<text x="572.4" y="530.1">Date:</text>
<text x="605.2" y="530.1">2009-5-19</text>
<text x="718.2" y="530.1">Sheet</text>
<text x="738.8" y="530.1">of</text>
<text x="572.4" y="537.3">File:</text>
<text x="605.2" y="537.3">C:\Documents and Settings\..\Sheet1.SchDocDrawn By:</text>
</g>
<g font-size="6.3" fill="#800000">
<text x="49.2" y="36.4" transform="rotate(-90 49.2 36.4)">1</text>
<text x="63.8" y="36.4" transform="rotate(-90 63.8 36.4)">2</text>
<text x="82" y="36.4" transform="rotate(-90 82 36.4)">3</text>
<text x="45.5" y="116.5" transform="rotate(-90 45.5 116.5)">a</text>
<text x="52.8" y="116.5" transform="rotate(-90 52.8 116.5)">b</text>
<text x="60.1" y="116.5" transform="rotate(-90 60.1 116.5)">c</text>
<text x="67.4" y="116.5" transform="rotate(-90 67.4 116.5)">d</text>
<text x="74.7" y="116.5" transform="rotate(-90 74.7 116.5)">e</text>
<text x="82" y="116.5" transform="rotate(-90 82 116.5)">f</text>
<text x="89.3" y="116.5" transform="rotate(-90 89.3 116.5)">g</text>
<text x="96.6" y="116.5" transform="rotate(-90 96.6 116.5)">dp</text>
<text x="508.5" y="407.8" transform="rotate(-90 508.5 407.8)">+1</text>
<text x="515.8" y="407.8" transform="rotate(-90 515.8 407.8)">+2</text>
</g>
<g font-size="6.3">
<text x="49.2" y="52.4" transform="rotate(-90 49.2 52.4)">12</text>
<text x="63.8" y="52.4" transform="rotate(-90 63.8 52.4)">9</text>
<text x="82" y="52.4" transform="rotate(-90 82 52.4)">8</text>
<text x="96.6" y="52.4" transform="rotate(-90 96.6 52.4)">6</text>
<text x="377.3" y="81.9" transform="rotate(-90 377.3 81.9)">2</text>
<text x="384.6" y="81.9" transform="rotate(-90 384.6 81.9)">1</text>
<text x="515.8" y="81.9" transform="rotate(-90 515.8 81.9)">1</text>
<text x="523.1" y="81.9" transform="rotate(-90 523.1 81.9)">2</text>
<text x="530.4" y="81.9" transform="rotate(-90 530.4 81.9)">3</text>
<text x="49.2" y="89.6" transform="rotate(-90 49.2 89.6)">a</text>
<text x="56.5" y="89.6" transform="rotate(-90 56.5 89.6)">b</text>
<text x="63.8" y="89.6" transform="rotate(-90 63.8 89.6)">c</text>
<text x="71.1" y="89.6" transform="rotate(-90 71.1 89.6)">d</text>
<text x="78.3" y="89.6" transform="rotate(-90 78.3 89.6)">e</text>
<text x="85.6" y="89.6" transform="rotate(-90 85.6 89.6)">f</text>
<text x="92.9" y="89.6" transform="rotate(-90 92.9 89.6)">g</text>
<text x="100.2" y="89.6" transform="rotate(-90 100.2 89.6)">dp</text>
<text x="45.5" y="107.1" transform="rotate(-90 45.5 107.1)">11</text>
<text x="52.8" y="103.8" transform="rotate(-90 52.8 103.8)">7</text>
<text x="60.1" y="103.8" transform="rotate(-90 60.1 103.8)">4</text>
<text x="67.4" y="103.8" transform="rotate(-90 67.4 103.8)">2</text>
<text x="74.7" y="103.8" transform="rotate(-90 74.7 103.8)">1</text>
<text x="82" y="107.1" transform="rotate(-90 82 107.1)">10</text>
<text x="89.3" y="103.8" transform="rotate(-90 89.3 103.8)">5</text>
<text x="96.6" y="103.8" transform="rotate(-90 96.6 103.8)">3</text>
<text x="326.3" y="103.8" transform="rotate(-90 326.3 103.8)">2</text>
<text x="333.5" y="103.8" transform="rotate(-90 333.5 103.8)">1</text>
<text x="472.1" y="227.6" transform="rotate(-90 472.1 227.6)">1</text>
<text x="479.4" y="227.6" transform="rotate(-90 479.4 227.6)">2</text>
<text x="486.7" y="227.6" transform="rotate(-90 486.7 227.6)">3</text>
<text x="494" y="227.6" transform="rotate(-90 494 227.6)">4</text>
<text x="501.3" y="227.6" transform="rotate(-90 501.3 227.6)">5</text>
<text x="508.5" y="227.6" transform="rotate(-90 508.5 227.6)">6</text>
<text x="515.8" y="227.6" transform="rotate(-90 515.8 227.6)">7</text>
<text x="523.1" y="227.6" transform="rotate(-90 523.1 227.6)">8</text>
<text x="530.4" y="227.6" transform="rotate(-90 530.4 227.6)">9</text>
<text x="340.8" y="351" transform="rotate(-90 340.8 351)">1</text>
<text x="340.8" y="380.5" transform="rotate(-90 340.8 380.5)">2</text>
<text x="501.3" y="416.6" transform="rotate(-90 501.3 416.6)">1</text>
<text x="508.5" y="416.6" transform="rotate(-90 508.5 416.6)">2</text>
<text x="515.8" y="416.6" transform="rotate(-90 515.8 416.6)">3</text>
<text x="523.1" y="416.6" transform="rotate(-90 523.1 416.6)">4</text>
</g>
<text font-size="6.3" fill="#000080" x="311.8" y="247.6" transform="rotate(90 311.8 247.6)">10UF</text>
</svg>
